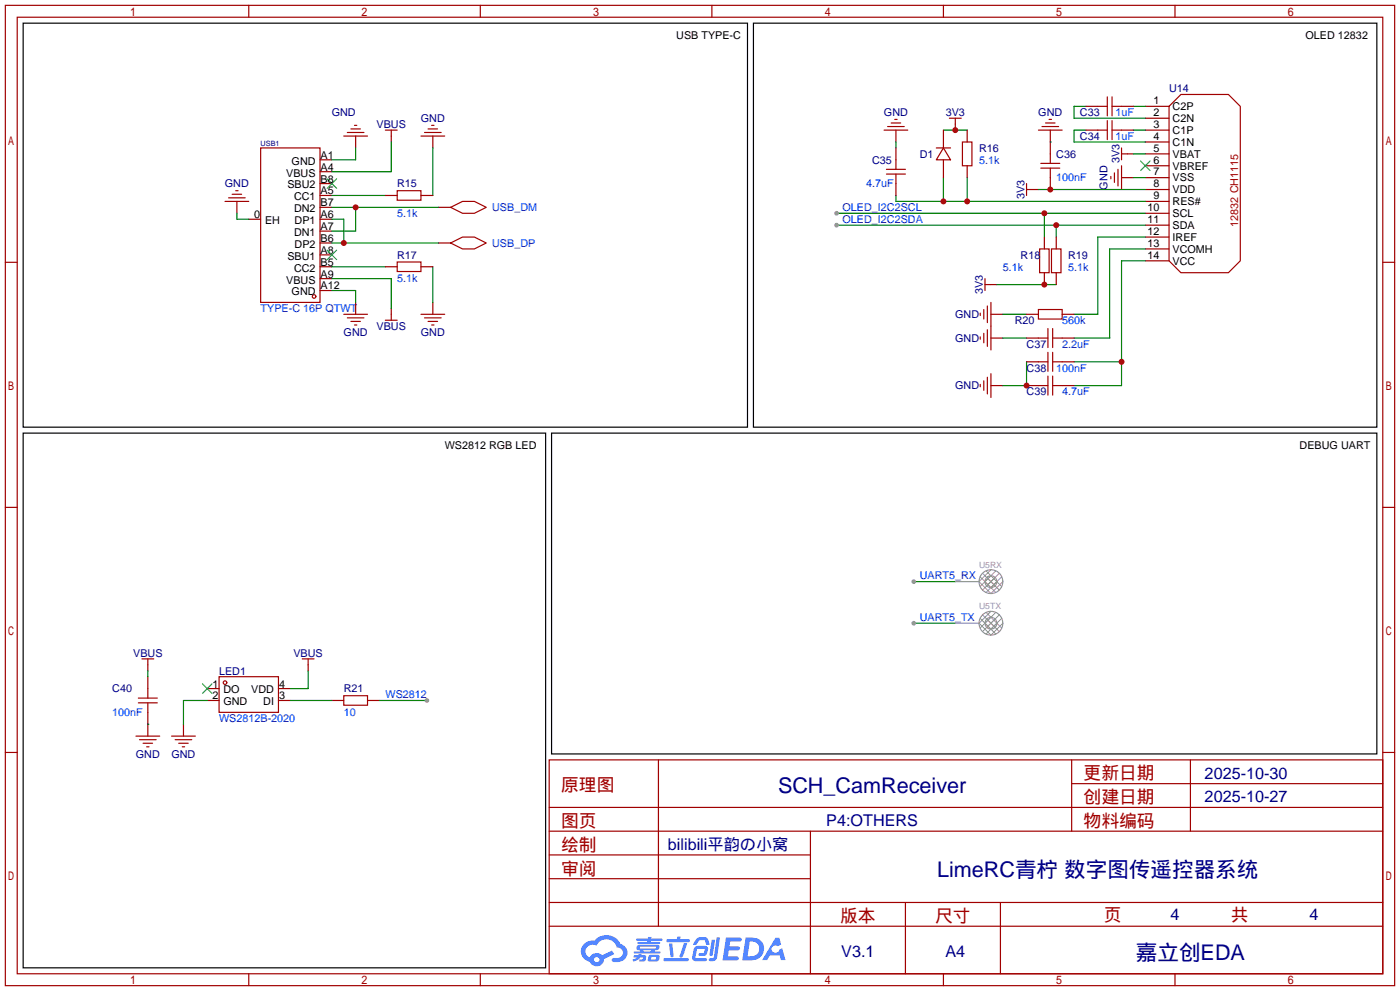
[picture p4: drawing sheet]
<svg xmlns="http://www.w3.org/2000/svg" width="299mm" height="212mm" viewBox="0 0 299 212" stroke-linecap="round" stroke-linejoin="round" font-family="sans-serif">
<g fill="none" stroke="#a10000" stroke-width=".25">
<path d="M1.1 1.1h297.2v209.6h-297.2zM3.7 3.7h292.1v204.5h-292.1zM53.2 1.1v2.6M102.7 1.1v2.6M152.3 1.1v2.6M201.8 1.1v2.6M251.3 1.1v2.6M1.1 56.1h2.6M295.8 56.1h2.5M1.1 108.5h2.6M295.8 108.5h2.5M1.1 160.8h2.6"/>
<path d="M117.5 162.4h178.3v45.8h-178.3zM117.5 177.7h178.3M117.5 172.6h178.3M140.8 162.4v35.6M173.4 177.7v30.5M229.2 162.4v15.3M229.2 167.5h66.6M254.6 162.4v15.3M295.8 160.8h2.5M117.5 182.8h55.9M117.5 198h178.3M117.5 192.9h178.3"/>
<path d="M117.5 187.8h55.9M193.7 192.9v15.3M214 192.9v15.3M53.2 208.2v2.5M102.7 208.2v2.5M152.3 208.2v2.5M201.8 208.2v2.5M251.3 208.2v2.5"/>
</g>
<g fill="#5487ff">
<path d="M155.3 200.4h2.7a.48 .48 0 0 1 .7 .4 .48 .48 0 0 1-.7 .5h-1.8l-.2 1h1.9a.43 .43 0 0 1 .4 .5 .43 .43 0 0 1-.5 .3h-1.9l-.2 1.3h1.7a.45 .45 0 0 1 .6 .2 .45 .45 0 0 1-.2 .6l-3.2 .1z"/>
<path d="M165.9 200.5h.8l.4 1.4-.7 .4a.84 .84 0 0 0-1.2 .2 .84 .84 0 0 0 .3 1.2 .84 .84 0 0 0 1.1-.5l.1-.2 .6-.3 .7 2.5h-.9l-.3-1h-2.1l-.6 1h-1.1z"/>
<path d="M152.2 200.9h.8l-.5 3.2a.36 .36 0 0 1-.4 .3 .36 .36 0 0 1-.3-.4z"/>
<path d="M153.3 200.4h.7l-.6 4.3a1.13 1.13 0 0 1-1.8 .6l.2-.4 .7-.1 .2-.2z"/>
<path d="M149 200.7l.6-.4h1a.77 .77 0 0 1 .9 .6l.3 .9-.2 .2h-.5l-.3-.9-.2-.1h-1l-.7 1-.6-.1v-.1z"/>
<path d="M148.6 202.5l.5-.3h1.7a.81 .81 0 0 1 .7 .5 .81 .81 0 0 1-.2 .8 .81 .81 0 0 1-.9 .9h-.7a.32 .32 0 0 1-.3-.4 .32 .32 0 0 1 .4-.3h.7l.3-.9-1.7 .1-.3 1.9h2.1a.32 .32 0 0 1 .4 .4 .32 .32 0 0 1-.4 .3l-2.3-.1-.5-.3v-.5z"/>
<path d="M142 204.8h5a.33 .33 0 0 1 .3 .4 .33 .33 0 0 1-.3 .3h-4.9l-.2-.2z"/>
<path d="M146.3 201.6h.7l-.6 2a.98 .98 0 0 1-.8 1.1l-.3-.3z"/>
<path d="M143.1 201.7h.7l.3 2.6a.34 .34 0 0 1-.3 .3 .34 .34 0 0 1-.4-.2z"/>
<path d="M142.6 200.8h2.2l.2-.6h.6l-.1 .6h1.8a.32 .32 0 0 1 .3 .3 .32 .32 0 0 1-.4 .3h-4.5l-.1-.1z"/>
<path d="M135.6 204.2h.9l.1-.2 .7-.1-.1 .3h.9a.82 .82 0 0 1-.6 1.3h-.7v-.4h.6l.1-.4a.68 .68 0 0 0-1 .4l-1 .4-.2-.4 1-.4h-.8z"/>
<path d="M136.1 200.6h2.5v-.3h.8l-.1 .3h2.2l.2 .3-.2 .2h-2.3v.3h1.8l.2 .2-.2 .2h-4.5l-.1-.4h2l.1-.3h-2.3l-.1-.2z"/>
<path d="M159.5 200.4l-.7 4.9h1.6a2.5 2.5 0 0 0 3-2.5 2.5 2.5 0 0 0-3.1-2.4zM160.4 201.3a1.61 1.61 0 0 1 2 1.4 1.61 1.61 0 0 1-1.8 1.7h-.7z"/>
<path d="M136.3 202.2a.55 .55 0 0 0-.2 .7 .55 .55 0 0 0 .7 .2l.1 .3h-1.3v.4h5.5l.2-.2-.2-.2h-1.2l.2-.3a.7 .7 0 0 0 .8-.2 .7 .7 0 0 0 0-.9h-4.1zM136.9 202.4h3.3l.2 .1-.2 .2h-3.2zM137.6 203.1h1.7l-.2 .3h-1.4z"/>
<path d="M138.8 204.3a1.05 1.05 0 0 0-.1 1.2 2.91 2.91 0 0 0 2.2-.2 .98 .98 0 0 0 0-1.2h-1.6zM139.4 204.6l.8-.1 .1 .4-.2 .2h-.8z"/>
<path d="M125 201.7a2.23 2.23 0 0 0-.7 2.3 2.23 2.23 0 0 0 1.8 1.6 1.58 1.58 0 0 0 1.8 .9 1.58 1.58 0 0 0 1.3-1.5l2.2-1-.5-.8-2.1 1a1.65 1.65 0 0 0-2.6 .5 1.47 1.47 0 0 1-.8-2.1 1.47 1.47 0 0 1 2.2-.5 2.3 2.3 0 0 1 2.3-1.3 2.3 2.3 0 0 1 2.1 1.7 1.12 1.12 0 0 1 1.2 1.1 1.12 1.12 0 0 1-1.1 1.2h-.7a.45 .45 0 0 0-.6 .3 .45 .45 0 0 0 .5 .6 2.21 2.21 0 0 0 2.2-.6 2.21 2.21 0 0 0 .5-2.3 2.13 2.13 0 0 0-1.3-1 3.3 3.3 0 0 0-5.5-.7l-1.2 .1zM127.1 205.2a.57 .57 0 0 1 1.1 0 .57 .57 0 0 1-1.1 0z"/>
</g>
<path d="M195.5 133.2h8.8" fill="none" stroke="#008700" stroke-width=".25"/>
<circle cx="195.5" cy="133.2" r=".51" fill="#999"/>
<path d="M195.5 124.3h8.8" fill="none" stroke="#008700" stroke-width=".25"/>
<circle cx="195.5" cy="124.3" r=".51" fill="#999"/>
<g fill="none" stroke="#a10000" stroke-width=".25">
<path d="M55.8 31.6h12.7v33h-12.7zM73.5 29.1h5.1M74.3 28.3h3.6M75.1 27.6h2M75.8 26.8h.5M82.4 27.8h2.6M83.7 27.8v1.3M90 29.1h5.1M90.8 28.3h3.6M91.6 27.6h2M92.3 26.8h.5M48.1 43.1h5.1"/>
<path d="M48.9 42.3h3.6M49.7 41.5h2M50.4 40.8h.5M73.5 67.2h5.1M74.3 67.9h3.6M75.1 68.7h2M75.8 69.5h.5M82.4 68.5h2.6M83.7 67.2v1.3M90 67.2h5.1M90.8 67.9h3.6M91.6 68.7h2"/>
<path d="M92.3 69.5h.5"/>
<circle cx="67.2" cy="63.4" r=".38"/>
</g>
<g fill="none" stroke="#870000" stroke-width=".25">
<path d="M68.5 36.7h2.5M68.5 34.2h2.5M68.5 39.2h2.5M76.1 29.1v2.5M83.7 29.1v1.3M92.6 29.1v2.5M50.7 43.1v2.5M53.2 46.9h2.6M68.5 46.9h2.5M68.5 59.6h2.5M68.5 57h2.5M68.5 51.9h2.5"/>
<path d="M68.5 54.5h2.5M68.5 49.4h2.5M68.5 44.3h2.5M68.5 41.8h2.5M68.5 62.1h2.5M76.1 64.6v2.6M83.7 65.9v1.3M92.6 64.6v2.6"/>
</g>
<path d="M70 38.2l2 2.1M72 38.2l-2 2.1M70 53.5l2 2M72 53.5l-2 2" fill="none" stroke="#3c3" stroke-width=".25"/>
<path d="M76.1 31.6v2.6h-5.1M83.7 30.4v6.3h-12.7M92.6 31.6v10.2M50.7 45.6v1.3h2.5M71 59.6h12.7v6.3M71 57h11.4M71 41.8h11.4M71 44.3h22.9M76.1 44.3v5.1h-5.1M92.6 57v7.6M71 62.1h5.1v2.5" fill="none" stroke="#008700" stroke-width=".25"/>
<circle cx="76.1" cy="44.3" r=".63" fill="#c00"/>
<path d="M71 51.9h22.9M71 46.9h2.5v5" fill="none" stroke="#008700" stroke-width=".25"/>
<circle cx="73.5" cy="51.9" r=".63" fill="#c00"/>
<g fill="none" stroke="#870000" stroke-width=".25">
<path d="M204.3 26.5v1.3M239.9 38h2.5M245 22.7h5.1M245 25.3h5.1M245 27.8h5.1M245 30.4h5.1M245 32.9h5.1M245 35.4h5.1M245 38h5.1M93.9 51.9h2.5M93.9 44.3h2.5M245 40.5h5.1"/>
<path d="M245 43.1h5.1M245 45.6h5.1M245 48.1h5.1M245 50.7h5.1M245 53.2h5.1M245 55.8h5.1M212 60.8h1.2M39.2 154.8v2.6M44.3 147.2h2.6M44.3 149.7h2.6M59.6 147.2h2.5M59.6 149.7h2.5"/>
</g>
<g fill="none" stroke="#a10000" stroke-width=".25">
<path d="M203.1 25.3h2.5M204.3 25.3v1.2M237.6 37.7v.5M238.4 37v2M239.1 36.2v3.6M239.9 35.4v5.1M252.6 20.2h10.2l2.5 2.5v33.1l-2.5 2.5h-10.2l-2.5-2.5v-33.1zM96.4 51.9l2.5-1.2h2.6l2.5 1.2-2.5 1.3h-2.6zM96.4 44.3l2.5-1.2h2.6l2.5 1.2-2.5 1.3h-2.6zM210.7 59.6v2.5M210.7 60.8h1.3M36.7 157.4h5.1"/>
<path d="M37.5 158.1h3.5M38.2 158.9h2.1M39 159.6h.5M46.9 144.7h12.7v7.6h-12.7z"/>
<circle cx="48.1" cy="145.9" r=".38"/>
</g>
<path d="M244 34.4l2 2M246 34.4l-2 2M43.3 146.2l2 2M45.3 146.2l-2 2" fill="none" stroke="#3c3" stroke-width=".25"/>
<path d="M201.8 27.8h5.1M242.4 38h2.6M44.3 149.7h-5.1v5.1M65.9 143.4v3.8h-3.8" fill="none" stroke="#008700" stroke-width=".25"/>
<circle cx="204.3" cy="27.8" r=".63" fill="#c00"/>
<path d="M224.7 27.8v2.6M241.2 32.9h1.2M220.9 40.5h1.2M212 67.2h2.5M212 72.3h2.5" fill="none" stroke="#870000" stroke-width=".25"/>
<g fill="none" stroke="#a10000" stroke-width=".25">
<path d="M219.6 39.2v2.6M222.1 27.8h5.1M222.9 27.1h3.5M223.6 26.3h2.1M224.4 25.5h.5M239.9 31.6v2.6M239.9 32.9h1.3M219.6 40.5h1.3M209.7 66.9v.5M209.7 72v.5M210.4 66.2v2M210.4 71.2v2.1"/>
<path d="M211.2 65.4v3.6M211.2 70.5v3.5M212 64.6v10.2"/>
</g>
<path d="M232.3 22.7h-2.6v2.6h15.3M232.3 27.8h-2.6v2.6h15.3M242.4 32.9h2.6M242.4 22.7h2.6M242.4 27.8h2.6M222.1 40.5h22.9M245 50.7h-10.2v16.5h-5.1M245 53.2h-7.6v19.1h-7.7M245 55.8h-5.1v26.6h-10.2M214.5 67.2h5.1M214.5 72.3h5.1M229.7 77.3h10.2" fill="none" stroke="#008700" stroke-width=".25"/>
<circle cx="239.9" cy="77.3" r=".63" fill="#c00"/>
<path d="M212 82.4h2.5" fill="none" stroke="#870000" stroke-width=".25"/>
<path d="M212 79.9v5.1M209.7 82.2v.5M210.4 81.4v2M211.2 80.6v3.6" fill="none" stroke="#a10000" stroke-width=".25"/>
<path d="M201.8 38v5.1M206.9 38v5.1M191.6 41.8v1.3h53.4M219.6 77.3v5.1h-5.1" fill="none" stroke="#008700" stroke-width=".25"/>
<g fill="#c00">
<circle cx="201.8" cy="43.1" r=".63"/>
<circle cx="206.9" cy="43.1" r=".63"/>
</g>
<path d="M191.6 27.8v2.6" fill="none" stroke="#870000" stroke-width=".25"/>
<path d="M189.1 27.8h5.1M189.9 27.1h3.5M190.6 26.3h2.1M191.4 25.5h.5" fill="none" stroke="#a10000" stroke-width=".25"/>
<path d="M191.6 30.4v1.2M178.9 45.6h66.1M223.4 45.6v5.1M213.2 60.8h12.7" fill="none" stroke="#008700" stroke-width=".25"/>
<circle cx="223.4" cy="45.6" r=".63" fill="#c00"/>
<circle cx="178.9" cy="45.6" r=".51" fill="#999"/>
<path d="M178.9 48.1h66.1M225.9 48.1v2.6" fill="none" stroke="#008700" stroke-width=".25"/>
<circle cx="225.9" cy="48.1" r=".63" fill="#c00"/>
<circle cx="178.9" cy="48.1" r=".51" fill="#999"/>
<path d="M219.6 72.3h2.5M227.2 72.3h2.5M219.6 82.4h2.5M227.2 82.4h2.5" fill="none" stroke="#870000" stroke-width=".25"/>
<path d="M222.1 72.3h2.1M224.2 70.2v4.1M225.2 70.2v4.1M225.2 72.3h2" fill="none" stroke="#a10000" stroke-width=".25"/>
<circle cx="219.6" cy="82.4" r=".63" fill="#c00"/>
<path d="M189.6 37.2h4.1M189.6 36.2h4.1M191.6 34.2v2M191.6 37.2v2M205.9 30.4h2v5h-2zM222.4 53.2h2v5.1h-2zM224.9 53.2h2v5.1h-2zM222.1 82.4h2.1M224.2 80.4v4.1M225.2 80.4v4.1M225.2 82.4h2" fill="none" stroke="#a10000" stroke-width=".25"/>
<path d="M191.6 31.6v2.6M191.6 39.2v2.6M206.9 27.8v2.6M206.9 35.4v2.6M223.4 58.3v2.5M225.9 50.7v2.5M225.9 58.3v2.5" fill="none" stroke="#870000" stroke-width=".25"/>
<circle cx="223.4" cy="60.8" r=".63" fill="#c00"/>
<path d="M224.7 30.4v2.5M224.7 38v2.5M82.4 57h2.6M82.4 41.8h2.6M90 57h2.6M90 41.8h2.6M223.4 50.7v2.5M219.6 67.2h2.5M219.6 77.3h2.5M227.2 67.2h2.5M227.2 77.3h2.5M65.9 142.1v1.3" fill="none" stroke="#870000" stroke-width=".25"/>
<path d="M222.6 34.9h4.1M222.6 35.9h4.1M224.7 35.9v2.1M85 56h5v2h-5zM85 40.8h5v2h-5zM222.1 66.2h5.1v2h-5.1zM222.1 77.3h2.1M224.2 75.3v4.1M225.2 75.3v4.1M225.2 77.3h2M64.6 140.8h2.6M65.9 140.8v1.3" fill="none" stroke="#a10000" stroke-width=".25"/>
<circle cx="224.7" cy="40.5" r=".63" fill="#c00"/>
<g fill="none" stroke="#a10000" stroke-width=".25">
<path d="M224.7 32.9v2M234.8 22.7h2.1M234.8 27.8h2.1M236.9 20.7v4.1M236.9 25.8v4M237.9 20.7v4.1M237.9 25.8v4M237.9 22.7h2M237.9 27.8h2M29.1 157.4h5.1M29.6 149.2h4.1M29.6 150.2h4.1"/>
<path d="M29.8 158.1h3.6M30.4 140.8h2.5M30.6 158.9h2M31.4 159.6h.5M31.6 140.8v1.3M31.6 147.2v2M31.6 150.2v2.1M73.5 148.7h5.1v2h-5.1z"/>
</g>
<path d="M224.7 30.4h.1M31.6 154.8h.1M31.6 143.4v1.3M62.1 149.7h8.9M81.2 149.7h10.1" fill="none" stroke="#008700" stroke-width=".25"/>
<path d="M232.3 22.7h2.5M232.3 27.8h2.5M239.9 22.7h2.5M239.9 27.8h2.5M31.6 142.1v1.3M31.6 144.7v2.5M31.6 152.3v5.1M71 149.7h2.5M78.6 149.7h2.6" fill="none" stroke="#870000" stroke-width=".25"/>
<circle cx="91.3" cy="149.7" r=".51" fill="#999"/>
<path d="M200.3 31.6h3M201.8 31.6l1.5 2.6h-3z" fill="none" stroke="#a10000" stroke-width=".25"/>
<path d="M201.8 27.8v3.8M201.8 34.2v3.8" fill="none" stroke="#870000" stroke-width=".25"/>
<path d="M5 5h154.9v86.3h-154.9zM161.2 5h133.3v86.3h-133.3zM5 92.6h111.7v114.3h-111.7zM118 92.6h176.5v68.6h-176.5z" fill="none" stroke="#000" stroke-width=".25"/>
<g fill="none" stroke="#999" stroke-width=".25">
<path d="M204.3 124.3h5.1M204.3 133.2h5.1"/>
<circle cx="212" cy="124.3" r="2.54"/>
<circle cx="212" cy="133.2" r="2.54"/>
<circle cx="212" cy="133.2" r="1.27"/>
<circle cx="212" cy="124.3" r="1.27"/>
</g>
<g fill="none" stroke="#999" stroke-width=".21">
<path d="M209.6 123.3l3.4 3.3M209.6 132.2l3.4 3.3M210.2 122.5l3.6 3.6M210.2 131.4l3.6 3.6M210.9 122l3.4 3.4M210.9 130.9l3.4 3.4M212 121.8l-2.6 2.5 2.6 2.6 2.5-2.6M212 130.7l-2.6 2.5 2.6 2.6 2.5-2.6M213 122l-3.4 3.4M213 130.9l-3.4 3.4M213.8 122.5l-3.6 3.6M213.8 131.4l-3.6 3.6"/>
<path d="M214.3 123.3l-3.4 3.3M214.3 132.2l-3.4 3.3"/>
</g>
<g font-size="4.6" fill="#000080">
<text x="166.4" y="169.6">SCH_CamReceiver</text>
<text x="200.4" y="187.4">LimeRC青柠 数字图传遥控器系统</text>
<text x="243" y="205.2">嘉立创EDA</text>
</g>
<g font-size="3.8" fill="#a00000">
<text x="231.8" y="166.6">更新日期</text>
<text x="120" y="169.2">原理图</text>
<text x="231.8" y="171.7">创建日期</text>
<text x="120" y="176.8">图页</text>
<text x="231.8" y="176.8">物料编码</text>
<text x="120" y="181.9">绘制</text>
<text x="120" y="186.9">审阅</text>
<text x="179.7" y="197.1">版本</text>
<text x="200" y="197.1">尺寸</text>
<text x="236.1" y="196.8">页</text>
<text x="263.3" y="196.8">共</text>
</g>
<g font-size="3.5" fill="#000080">
<text x="257.7" y="166.4">2025-10-30</text>
<text x="257.7" y="171.5">2025-10-27</text>
<text x="176.7" y="176.6">P4:OTHERS</text>
<text x="142.9" y="181.7">bilibili平韵の小窝</text>
<text x="250.4" y="196.6">4</text>
<text x="280.1" y="196.6">4</text>
<text x="180" y="204.5">V3.1</text>
<text x="202.2" y="204.5">A4</text>
</g>
<g font-size="2.3">
<text x="144.7" y="8.3">USB TYPE-C</text>
<text x="279.3" y="8.3">OLED 12832</text>
<text x="246.7" y="22.3">1</text>
<text x="250.8" y="23.5">C2P</text>
<text x="246.7" y="24.8">2</text>
<text x="246.7" y="27.4">3</text>
<text x="246.7" y="29.9">4</text>
<text x="250.8" y="26.1">C2N</text>
<text x="250.8" y="28.6">C1P</text>
<text x="62.4" y="35.2">GND</text>
<text x="68.6" y="33.9">A1</text>
<text x="246.7" y="32.4">5</text>
<text x="246.7" y="35">6</text>
<text x="250.8" y="31.2">C1N</text>
<text x="250.8" y="33.7">VBAT</text>
<text x="61.2" y="37.7">VBUS</text>
<text x="61.5" y="40.3">SBU2</text>
<text x="68.6" y="36.5">A4</text>
<text x="68.6" y="41.6">A5</text>
<text x="68.6" y="39">B8</text>
<text x="246.7" y="37.5">7</text>
<text x="246.7" y="40.1">8</text>
<text x="250.8" y="36.2">VBREF</text>
<text x="250.8" y="38.8">VSS</text>
<text x="250.8" y="41.3">VDD</text>
<text x="54.3" y="46.6">0</text>
<text x="56.7" y="47.9">EH</text>
<text x="62.9" y="45.4">DN2</text>
<text x="62.9" y="42.8">CC1</text>
<text x="63" y="47.9">DP1</text>
<text x="68.6" y="46.6">A6</text>
<text x="68.6" y="44.1">B7</text>
<text x="245.5" y="45.1">10</text>
<text x="245.5" y="47.7">11</text>
<text x="246.7" y="42.6">9</text>
<text x="250.8" y="43.9">RES#</text>
<text x="250.8" y="46.4">SCL</text>
<text x="62.9" y="50.4">DN1</text>
<text x="63" y="53">DP2</text>
<text x="68.6" y="51.7">B6</text>
<text x="68.6" y="49.2">A7</text>
<text x="245.5" y="50.2">12</text>
<text x="245.5" y="52.8">13</text>
<text x="250.8" y="48.9">SDA</text>
<text x="250.8" y="51.5">IREF</text>
<text x="61.5" y="55.5">SBU1</text>
<text x="62.9" y="58.1">CC2</text>
<text x="68.6" y="59.3">A9</text>
<text x="68.6" y="56.8">B5</text>
<text x="68.6" y="54.3">A8</text>
<text x="245.5" y="55.3">14</text>
<text x="250.8" y="54">VCOMH</text>
<text x="250.8" y="56.6">VCC</text>
<text x="61.2" y="60.6">VBUS</text>
<text x="62.4" y="63.1">GND</text>
<text x="68.6" y="61.9">A12</text>
<text x="95.1" y="95.9">WS2812 RGB LED</text>
<text x="278" y="95.9">DEBUG UART</text>
<text x="45.5" y="147">1</text>
<text x="45.5" y="149.5">2</text>
<text x="47.8" y="148.2">DO</text>
<text x="53.7" y="148.2">VDD</text>
<text x="59.7" y="149.5">3</text>
<text x="59.7" y="147">4</text>
<text x="47.8" y="150.8">GND</text>
<text x="56.3" y="150.8">DI</text>
</g>
<g font-size="2.3" fill="#000080">
<text x="250.1" y="19.7">U14</text>
<text x="71" y="24.8">GND</text>
<text x="80.5" y="27.4">VBUS</text>
<text x="90" y="26.1">GND</text>
<text x="189.1" y="24.8">GND</text>
<text x="202.3" y="24.8">3V3</text>
<text x="222.1" y="24.8">GND</text>
<text x="231" y="24.8">C33</text>
<text x="231" y="29.9">C34</text>
<text x="186.6" y="35">C35</text>
<text x="196.7" y="33.7">D1</text>
<text x="209.4" y="32.4">R16</text>
<text x="225.9" y="33.7">C36</text>
<text x="239.4" y="34.9" transform="rotate(-90 239.4 34.9)">3V3</text>
<text x="48.1" y="40.1">GND</text>
<text x="85" y="40.1">R15</text>
<text x="236.9" y="40.5" transform="rotate(-90 236.9 40.5)">GND</text>
<text x="219.1" y="42.6" transform="rotate(-90 219.1 42.6)">3V3</text>
<text x="85" y="55.3">R17</text>
<text x="218.3" y="55.3">R18</text>
<text x="228.5" y="55.3">R19</text>
<text x="210.2" y="62.9" transform="rotate(-90 210.2 62.9)">3V3</text>
<text x="73.5" y="71.8">GND</text>
<text x="80.5" y="70.5">VBUS</text>
<text x="90" y="71.8">GND</text>
<text x="204.3" y="68">GND</text>
<text x="217" y="69.3">R20</text>
<text x="204.3" y="73.1">GND</text>
<text x="219.6" y="74.3">C37</text>
<text x="204.3" y="83.2">GND</text>
<text x="219.6" y="79.4">C38</text>
<text x="219.6" y="84.5">C39</text>
<text x="28.5" y="140.4">VBUS</text>
<text x="62.8" y="140.4">VBUS</text>
<text x="24" y="148">C40</text>
<text x="46.9" y="144.2">LED1</text>
<text x="73.5" y="148">R21</text>
<text x="29.1" y="162">GND</text>
<text x="36.7" y="162">GND</text>
</g>
<g font-size="2.3" fill="#00f">
<text x="238.6" y="24.8">1uF</text>
<text x="238.6" y="29.9">1uF</text>
<text x="209.4" y="35">5.1k</text>
<text x="185.3" y="40.1">4.7uF</text>
<text x="225.9" y="38.8">100nF</text>
<text x="85" y="46.4">5.1k</text>
<text x="105.3" y="45.1">USB_DM</text>
<text x="180.2" y="45.1">OLED_I2C2SCL</text>
<text x="180.2" y="47.7">OLED_I2C2SDA</text>
<text x="105.3" y="52.8">USB_DP</text>
<text x="214.5" y="57.8">5.1k</text>
<text x="228.5" y="57.8">5.1k</text>
<text x="85" y="60.4">5.1k</text>
<text x="55.8" y="66.7">TYPE-C 16P QTWT</text>
<text x="227.2" y="69.3">560k</text>
<text x="227.2" y="74.3">2.2uF</text>
<text x="225.9" y="79.4">100nF</text>
<text x="227.2" y="84.5">4.7uF</text>
<text x="196.7" y="123.9">UART5_RX</text>
<text x="196.7" y="132.8">UART5_TX</text>
<text x="82.5" y="149.3">WS2812</text>
<text x="24" y="153.1">100nF</text>
<text x="46.9" y="154.4">WS2812B-2020</text>
<text x="73.5" y="153.1">10</text>
</g>
<text font-size="2.3" fill="#a00000" x="264.8" y="48.4" transform="rotate(-90 264.8 48.4)">12832 CH1115</text>
<g font-size="1.8" fill="#999">
<text x="209.4" y="121.3">U5RX</text>
<text x="209.4" y="130.2">U5TX</text>
</g>
<text font-size="1.6" fill="#000080" x="55.8" y="31.2">USB1</text>
</svg>
